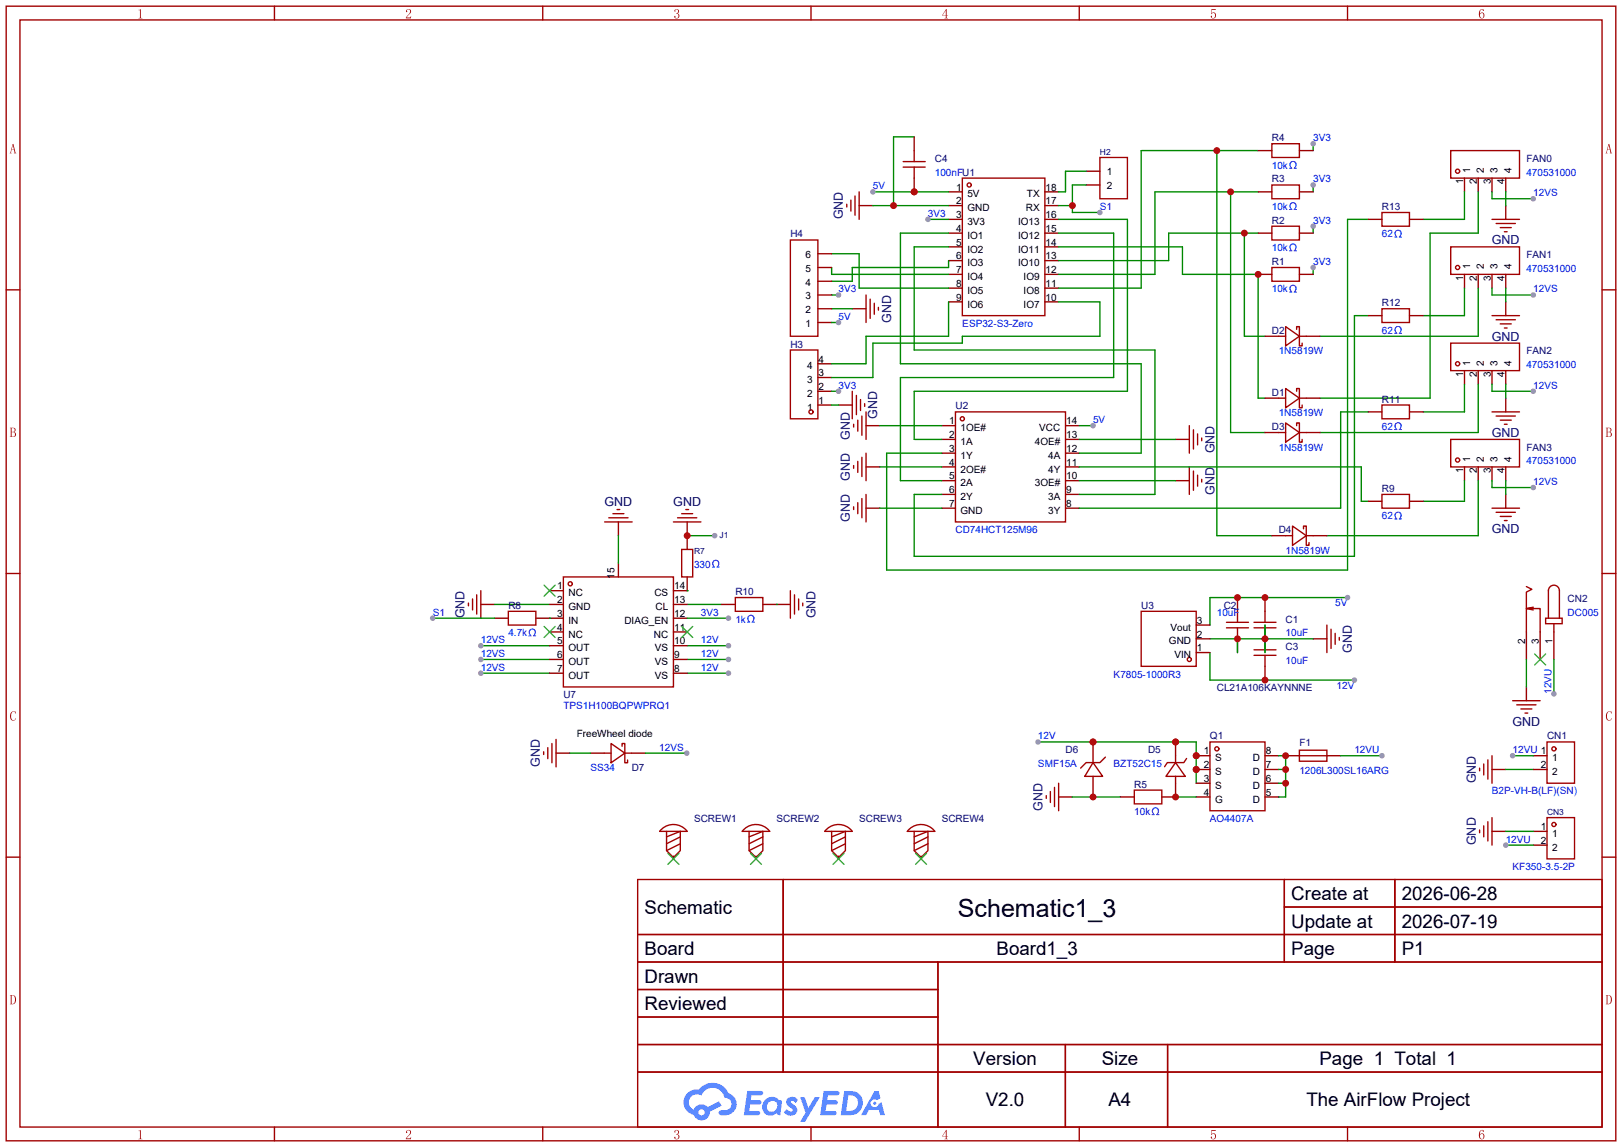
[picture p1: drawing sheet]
<svg xmlns="http://www.w3.org/2000/svg" width="299mm" height="212mm" viewBox="0 0 299 212" stroke-linecap="round" stroke-linejoin="round" font-family="sans-serif">
<!-- layer: Ebene 1 -->
<g fill="none" stroke="#a10000" stroke-width=".25">
<path d="M1.1 1.1h297.2v209.6h-297.2zM3.7 3.7h292.1v204.5h-292.1zM50.7 1.1v2.6M100.2 1.1v2.6M149.7 1.1v2.6M199.3 1.1v2.6M248.8 1.1v2.6M1.1 53.5h2.6M295.8 53.5h2.5M1.1 105.9h2.6M295.8 105.9h2.5M1.1 158.3h2.6"/>
<path d="M295.8 158.3h2.5M50.7 208.2v2.5M100.2 208.2v2.5M149.7 208.2v2.5M199.3 208.2v2.5M248.8 208.2v2.5"/>
</g>
<g fill="#a00000">
<path d="M25.6 208.8l.4-.1v1.5l.3 .2h-.7l.2-.2v-1.3z"/>
<path d="M25.6 1.8l.4-.1v1.5l.3 .2h-.7l.2-.2v-1.3z"/>
<path d="M75.1 208.8a.48 .48 0 0 1 .7 .1 .48 .48 0 0 1-.1 .7l-.7 .7 .7-.1 .2-.2v.4h-1l.2-.4a.88 .88 0 0 0 .4-1.2 .37 .37 0 0 0-.4 .5l-.1-.2z"/>
<path d="M75.1 1.8a.48 .48 0 0 1 .7 .1 .48 .48 0 0 1-.1 .7l-.7 .6h.7l.2-.2v.4h-1l.2-.4a.88 .88 0 0 0 .4-1.2 .37 .37 0 0 0-.4 .4l-.1-.1z"/>
<path d="M124.6 208.8a.42 .42 0 0 1 .7 .1 .42 .42 0 0 1-.2 .6 .47 .47 0 0 1 .4 .5 .47 .47 0 0 1-.5 .4 .47 .47 0 0 1-.5-.4h.2v.2a.29 .29 0 0 0 .3 .2 .29 .29 0 0 0 .2-.3v-.5l-.4-.1a.39 .39 0 0 0 .4-.3 .39 .39 0 0 0-.3-.4h-.2l-.1 .4-.1-.2z"/>
<path d="M124.6 1.8a.42 .42 0 0 1 .7 0 .42 .42 0 0 1-.2 .7 .47 .47 0 0 1 .4 .5 .47 .47 0 0 1-.5 .4 .47 .47 0 0 1-.5-.4h.2v.2a.29 .29 0 0 0 .3 .2 .29 .29 0 0 0 .2-.3v-.5l-.4-.1a.39 .39 0 0 0 .4-.3 .39 .39 0 0 0-.3-.5l-.2 .1-.1 .3-.1-.1z"/>
<path d="M223.7 208.7h.8l-.1 .2h-.7v.6a.53 .53 0 0 1 .7 .1 .53 .53 0 0 1 0 .7 .53 .53 0 0 1-.7 0l-.1-.3 .1-.1 .1 .1a.2 .2 0 0 0-.1 .3 .2 .2 0 0 0 .3 0 .44 .44 0 0 0 .4-.5 .44 .44 0 0 0-.6-.3l-.2 .1z"/>
<path d="M223.7 1.7h.8l-.1 .1h-.7v.7a.53 .53 0 0 1 .7 0 .53 .53 0 0 1 0 .8 .53 .53 0 0 1-.7 0l-.1-.3 .1-.1 .1 .1a.2 .2 0 0 0-.1 .3 .2 .2 0 0 0 .3 0 .44 .44 0 0 0 .4-.5 .44 .44 0 0 0-.6-.3l-.2 .1z"/>
<path d="M2.2 131.5l.7-.1v.4a.43 .43 0 0 0-.5-.3 .43 .43 0 0 0-.3 .5v.5a.43 .43 0 0 0 .3 .5 .43 .43 0 0 0 .5-.4 .52 .52 0 0 1-.6 .5 .52 .52 0 0 1-.4-.6v-.5z"/>
<path d="M296.8 131.5l.7-.1v.4a.43 .43 0 0 0-.5-.3 .43 .43 0 0 0-.3 .5v.5a.43 .43 0 0 0 .3 .5 .43 .43 0 0 0 .5-.4 .52 .52 0 0 1-.5 .5 .52 .52 0 0 1-.5-.6v-.5z"/>
<path d="M174.6 208.9l-.6 .9h.6zM174.7 208.7h.1v1.1h.2l-.2 .1v.4l.2 .1h-.6l.2-.1v-.4h-.6z"/>
<path d="M174.6 1.9l-.6 .9h.6zM174.7 1.7h.1v1.1h.2l-.2 .1v.4l.2 .1h-.6l.2-.1v-.4h-.6z"/>
<path d="M273.4 209.5a.43 .43 0 0 0-.1 .5 .43 .43 0 0 0 .5 .2v-.7zM273.3 208.8l.5-.1 .2 .3h-.2l-.1-.2h-.2l-.2 .2-.1 .6a.51 .51 0 0 1 .9 0 .51 .51 0 0 1-.3 .8 .69 .69 0 0 1-.7-.3 .69 .69 0 0 1 0-.8z"/>
<path d="M273.4 2.5a.43 .43 0 0 0-.1 .5 .43 .43 0 0 0 .5 .2v-.7zM273.3 1.8l.5-.1 .2 .2-.2 .1-.1-.2h-.2l-.2 .2-.1 .6a.51 .51 0 0 1 .9 0 .51 .51 0 0 1-.3 .8 .69 .69 0 0 1-.7-.3 .69 .69 0 0 1 0-.8z"/>
<path d="M2.4 26.8l-.2 .8h.4zM2.3 26.6h.2l.3 1.5 .2 .2h-.4l.1-.1-.1-.5h-.5l-.1 .4 .2 .2h-.4z"/>
<path d="M297 26.8l-.2 .8h.4zM297 26.6h.1l.4 1.5 .1 .2h-.4l.1-.1-.1-.5h-.4l-.1 .4 .1 .2h-.4z"/>
<path d="M2.1 79.8v.8a.45 .45 0 0 0 .7-.4 .45 .45 0 0 0-.7-.4zM2.2 79.1l-.1 .7h.3a.36 .36 0 0 0 .3-.5 .36 .36 0 0 0-.5-.2zM1.8 79h.6a.4 .4 0 0 1 .5 .3 .4 .4 0 0 1-.3 .5 .47 .47 0 0 1 .4 .5 .47 .47 0 0 1-.6 .4h-.6l.2-.1v-1.5z"/>
<path d="M296.8 79.8v.8a.45 .45 0 0 0 .7-.4 .45 .45 0 0 0-.7-.4zM296.8 79.1v.7h.2a.36 .36 0 0 0 .3-.5 .36 .36 0 0 0-.5-.2zM296.5 79h.6a.4 .4 0 0 1 .4 .3 .4 .4 0 0 1-.3 .5 .47 .47 0 0 1 .4 .5 .47 .47 0 0 1-.5 .4h-.6l.1-.1v-1.5z"/>
<path d="M2.2 183.9v1.5a.53 .53 0 0 0 .5-.2 .53 .53 0 0 0 .1-.6 .51 .51 0 0 0-.1-.6 .51 .51 0 0 0-.5-.1zM1.8 183.8a.86 .86 0 0 1 1.2 .8 .86 .86 0 0 1-1.2 .8l.2-.1v-1.4z"/>
<path d="M296.8 183.9v1.5a.53 .53 0 0 0 .6-.2 .53 .53 0 0 0 0-.6 .51 .51 0 0 0 0-.6 .51 .51 0 0 0-.6-.1zM296.5 183.8a.86 .86 0 0 1 1.1 .8 .86 .86 0 0 1-1.1 .8l.1-.1v-1.4z"/>
</g>
<g fill="none" stroke="#a10000" stroke-width=".25">
<path d="M117.7 172.6h178.1M117.7 177.7h178.1M117.7 162.4h178.1v45.8h-178.1zM144.6 162.4v35.6M173.2 177.7v30.5M237.1 162.4v15.3M237.1 167.5h58.7M257.5 162.4v15.3M117.7 182.8h55.5M117.7 192.9h178.1M117.7 187.8h55.5M117.7 198h178.1"/>
<path d="M196.7 192.9v15.3M215.6 192.9v15.3"/>
</g>
<g fill="#5487ff">
<path d="M145.5 202.8a1.3 1.3 0 0 1 1.8 .3l-.4 .6a.54 .54 0 0 0-.9-.2l.1 .2a1.58 1.58 0 0 1 1.1 1.6 1.43 1.43 0 0 1-2.5 .1l.5-.6a.64 .64 0 0 0 .5 .5 .64 .64 0 0 0 .7-.3l-.2-.2a1.6 1.6 0 0 1-1-1.6z"/>
<path d="M147.7 202.7h.9l.7 1.9 1.1-1.9h.9l-2.7 4.5h-.9l1-1.7z"/>
<path d="M138 201.5h2.5a.4 .4 0 0 1 .4 .4 .4 .4 0 0 1-.4 .4h-1.8l-.1 .9h1.6a.4 .4 0 0 1 .4 .4 .4 .4 0 0 1-.4 .4h-1.7l-.2 1.2h.8a1.23 1.23 0 0 1 1.2 .2 .39 .39 0 0 1-.3 .6h-2.7z"/>
<path d="M152.1 201.5h2.5a.4 .4 0 0 1 .4 .4 .4 .4 0 0 1-.4 .4h-1.7l-.2 .9h1.7a.4 .4 0 0 1 .3 .4 .4 .4 0 0 1-.4 .4h-1.7l-.2 1.2h.8a1.23 1.23 0 0 1 1.2 .2 .39 .39 0 0 1-.3 .6h-2.7z"/>
<path d="M161.5 201.5h.7l.4 1.3-.7 .4a.75 .75 0 0 0-1.1 .3 .75 .75 0 0 0 .5 1 .75 .75 0 0 0 .9-.6l.6-.3 .6 2.4h-.9l-.2-1h-1.9l-.5 1h-.9z"/>
<path d="M155.9 201.5l-.7 4.5h1.5a2.27 2.27 0 0 0 2.6-2.3 2.27 2.27 0 0 0-2.7-2.2zM156.6 202.3a1.5 1.5 0 0 1 1.8 1.5 1.5 1.5 0 0 1-1.9 1.4h-.3z"/>
<path d="M141.3 203.1a1.62 1.62 0 0 0-.4 2.1 1.62 1.62 0 0 0 2 .7l.4-.3 .3 .3 .5 .1 .3-2.5-.2-.3h-.4a1.58 1.58 0 0 0-2.5-.1zM141.9 203.6a.99 .99 0 0 1 1.6 .3 .99 .99 0 0 1-.9 1.4 .94 .94 0 0 1-1-.5 .94 .94 0 0 1 .3-1.2z"/>
<path d="M126.9 201.9a2.37 2.37 0 0 0 1.2 4 1.54 1.54 0 0 0 1.7 1 1.54 1.54 0 0 0 1.3-1.6l2.1-1.1-.5-.8-2 1.1a1.57 1.57 0 0 0-2.6 .4 1.5 1.5 0 0 1-.8-2.1 1.5 1.5 0 0 1 2.2-.5 2.23 2.23 0 0 1 2.3-1.4 2.23 2.23 0 0 1 2 1.8 1.16 1.16 0 0 1 1.2 1.1 1.16 1.16 0 0 1-1 1.3h-.7a.47 .47 0 0 0-.6 .3 .47 .47 0 0 0 .4 .6 2.23 2.23 0 0 0 2.3-.7 2.23 2.23 0 0 0 .4-2.3 2.16 2.16 0 0 0-1.3-1.1 3.2 3.2 0 0 0-5.4-.7l-1.2 .1zM129 205.4a.58 .58 0 0 1 1.1 0 .58 .58 0 0 1-1.1 0z"/>
<circle cx="161.5" cy="203.8" r=".28"/>
</g>
<g fill="none" stroke="#a10000" stroke-width=".25">
<path d="M156.3 37.7v.5M157.1 37v2M157.9 36.2v3.6M158.6 35.4v5.1M177.7 32.9h15.2v25.4h-15.2zM267.8 27.8h12.7v5.1h-12.7zM267.8 45.6h12.7v5.1h-12.7zM275.5 40.5h5M275.5 58.3h5M276.2 41.3h3.6M276.2 59.1h3.6M277 42h2"/>
<path d="M277 59.8h2M277.7 42.8h.6M176.4 76.1h20.3v20.3h-20.3zM267.8 63.4h12.7v5.1h-12.7zM275.5 76.1h5M276.2 76.8h3.6M277 77.6h2M277.7 60.6h.6M277.7 78.4h.6M267.8 81.2h12.7v5h-12.7zM275.5 93.9h5M276.2 94.6h3.6"/>
<path d="M277 95.4h2M277.7 96.1h.6M281.8 108.3l1 .5-1 .5v7.4M281.8 112.4l1.3 .2M283.1 112.1l-1.3 .3h2.6v4.3M285.4 114.2h3v1h-3zM285.9 114.2v-5.1a1.02 1.02 0 0 1 1-1 1.02 1.02 0 0 1 1 1v5.1M286.9 115.2v1.5M122.2 153.1a3.2 3.2 0 0 1 4.7 .4h-5.1zM123.1 153.5v3.6l1.2 1.3 1.3-1.3v-3.6l-2.5 1.1M125.6 154.6l-2.5 1.2M125.6 155.8l-2.5 1.3"/>
<path d="M137.5 153.1a3.2 3.2 0 0 1 4.6 .4h-5.1zM138.3 153.5v3.6l1.3 1.3 1.2-1.3v-3.6l-2.5 1.1M140.8 154.6l-2.5 1.2M140.8 155.8l-2.5 1.3M152.7 153.1a3.2 3.2 0 0 1 4.7 .4h-5.1zM153.5 153.5v3.6l1.3 1.3 1.3-1.3v-3.6l-2.6 1.1M156.1 154.6l-2.6 1.2M156.1 155.8l-2.6 1.3M167.9 153.1a3.2 3.2 0 0 1 4.7 .4h-5.1zM168.8 153.5v3.6l1.3 1.3 1.2-1.3v-3.6l-2.5 1.1M171.3 154.6l-2.5 1.2M171.3 155.8l-2.5 1.3"/>
<circle cx="178.9" cy="34.2" r=".38"/>
<circle cx="269.1" cy="31.6" r=".38"/>
<circle cx="269.1" cy="49.4" r=".38"/>
<circle cx="177.7" cy="77.3" r=".38"/>
<circle cx="269.1" cy="67.2" r=".38"/>
<circle cx="269.1" cy="85" r=".38"/>
</g>
<g fill="none" stroke="#870000" stroke-width=".25">
<path d="M158.6 38h2.6M175.1 35.4h2.6M175.1 38h2.6M192.9 35.4h2.6M192.9 38h2.6M270.4 32.9v2.5M272.9 32.9v2.5M275.5 32.9v2.5M278 32.9v2.5M278 38v2.5M175.1 40.5h2.6M175.1 43.1h2.6"/>
<path d="M175.1 45.6h2.6M175.1 48.1h2.6M175.1 50.7h2.6M175.1 53.2h2.6M175.1 55.8h2.6M192.9 40.5h2.6M192.9 43.1h2.6M192.9 45.6h2.6M192.9 48.1h2.6M192.9 50.7h2.6M192.9 53.2h2.6M192.9 55.8h2.6"/>
<path d="M270.4 50.7v2.5M272.9 50.7v2.5M275.5 50.7v2.5M278 50.7v2.5M278 55.8v2.5M173.9 78.6h2.5M196.7 78.6h2.6M270.4 68.5v2.5M272.9 68.5v2.5M275.5 68.5v2.5M278 68.5v2.5M278 73.5v2.6"/>
<path d="M173.9 81.2h2.5M173.9 83.7h2.5M173.9 86.2h2.5M173.9 88.8h2.5M173.9 91.3h2.5M173.9 93.9h2.5M196.7 81.2h2.6M196.7 83.7h2.6M196.7 86.2h2.6M196.7 88.8h2.6M196.7 91.3h2.6M196.7 93.9h2.6"/>
<path d="M270.4 86.2v2.6M272.9 86.2v2.6M275.5 86.2v2.6M278 86.2v2.6M278 91.3v2.6M281.8 116.7v5.1M284.4 116.7v5.1M286.9 116.7v5.1M124.3 158.1v.5M139.6 158.1v.5M154.8 158.1v.5M170.1 158.1v.5"/>
</g>
<path d="M283.3 120.8l2.1 2M285.4 120.8l-2.1 2M123.3 157.6l2 2M125.3 157.6l-2 2M138.6 157.6l2 2M140.6 157.6l-2 2M153.8 157.6l2 2M155.8 157.6l-2 2M169 157.6l2.1 2M171.1 157.6l-2.1 2" fill="none" stroke="#3c3" stroke-width=".25"/>
<path d="M161.2 35.4h13.9" fill="none" stroke="#008700" stroke-width=".25"/>
<circle cx="168.8" cy="35.4" r=".63" fill="#c00"/>
<circle cx="161.2" cy="35.4" r=".51" fill="#999"/>
<path d="M161.2 38h13.9M168.8 25.3h-3.8v12.7" fill="none" stroke="#008700" stroke-width=".25"/>
<circle cx="165" cy="38" r=".63" fill="#c00"/>
<path d="M286.9 121.8v6.3" fill="none" stroke="#008700" stroke-width=".25"/>
<circle cx="286.9" cy="128.1" r=".51" fill="#999"/>
<path d="M159.9 93.9h2.5M281.8 126.9v2.5" fill="none" stroke="#870000" stroke-width=".25"/>
<path d="M157.6 93.6v.5M158.4 92.8v2.1M159.1 92.1v3.5M159.9 91.3v5.1M279.3 129.4h5.1M280 130.2h3.6M280.8 130.9h2M281.6 131.7h.5" fill="none" stroke="#a10000" stroke-width=".25"/>
<path d="M199.3 78.6h2.5M281.8 121.8v5.1" fill="none" stroke="#008700" stroke-width=".25"/>
<circle cx="201.8" cy="78.6" r=".51" fill="#999"/>
<path d="M159.9 78.6h2.5M159.9 86.2h2.5M217 88.8h2.6M217 81.2h2.6" fill="none" stroke="#870000" stroke-width=".25"/>
<g fill="none" stroke="#a10000" stroke-width=".25">
<path d="M157.6 78.4v.5M158.4 77.6v2M159.1 76.8v3.6M159.9 76.1v5.1M219.6 78.6v5.1M220.3 79.4v3.5M157.6 86v.5M158.4 85.2v2M159.1 84.5v3.5M159.9 83.7v5.1M219.6 86.2v5.1M220.3 87v3.6"/>
<path d="M221.1 80.1v2.1M221.1 87.8v2M221.9 80.9v.5M221.9 88.5v.5"/>
</g>
<path d="M171.3 40.5h3.8M175.1 45.6h-6.3v19h44.4v26.7h-13.9M175.1 43.1h-8.9v24.1h44.5v16.5h-11.4M195.5 40.5h12.7v31.8h-39.4v8.9h5.1M195.5 43.1h10.1v26.6h-39.4v19.1h7.7M252.6 58.3h-2.5v44.4h-81.3v-11.4h5.1M270.4 53.2v5.1h-7.6M252.6 76.1h-5.1v17.8h-48.2M270.4 71v5.1h-7.6M199.3 86.2h52v6.4h1.3M270.4 88.8v3.8h-7.6" fill="none" stroke="#008700" stroke-width=".25"/>
<circle cx="171.3" cy="40.5" r=".51" fill="#999"/>
<path d="M242.4 34.2v1.2" fill="none" stroke="#008700" stroke-width=".25"/>
<circle cx="242.4" cy="34.2" r=".51" fill="#999"/>
<path d="M242.4 49.4v1.3" fill="none" stroke="#008700" stroke-width=".25"/>
<circle cx="242.4" cy="49.4" r=".51" fill="#999"/>
<path d="M242.4 41.8v1.3" fill="none" stroke="#008700" stroke-width=".25"/>
<circle cx="242.4" cy="41.8" r=".51" fill="#999"/>
<path d="M242.4 26.5v1.3M270.4 35.4v5.1h-7.6M252.6 40.5h-3.8v64.8h-85.1v-21.6h10.2" fill="none" stroke="#008700" stroke-width=".25"/>
<circle cx="242.4" cy="26.5" r=".51" fill="#999"/>
<path d="M224.7 27.8v71.1h10.1M232.3 27.8h-21.6v25.4h-15.2M272.9 88.8v10.1h-27.9" fill="none" stroke="#008700" stroke-width=".25"/>
<circle cx="224.7" cy="27.8" r=".63" fill="#c00"/>
<path d="M227.2 35.4v44.5h6.4M232.3 35.4h-19.1v15.3h-17.7" fill="none" stroke="#008700" stroke-width=".25"/>
<circle cx="227.2" cy="35.4" r=".63" fill="#c00"/>
<path d="M229.7 43.1v19h3.9M232.3 43.1h-16.5v5h-20.3M272.9 71v8.9h-29.2" fill="none" stroke="#008700" stroke-width=".25"/>
<circle cx="229.7" cy="43.1" r=".63" fill="#c00"/>
<path d="M272.9 35.4v7.7h-8.9v30.4h-20.3M153.5 54.5h1.3M153.5 57h3.9M153.5 49.4v1.3h21.6M153.5 46.9h5.1v6.3h16.5M175.1 48.1v1.3h-17.7v2.5h-3.9M195.5 45.6h22.8v5.1h14v22.8h1.3M272.9 53.2v8.9h-29.2" fill="none" stroke="#008700" stroke-width=".25"/>
<path d="M157.4 57h2.5" fill="none" stroke="#870000" stroke-width=".25"/>
<path d="M159.9 54.5v5.1M160.7 55.2v3.6M161.4 56v2M162.2 56.8v.5" fill="none" stroke="#a10000" stroke-width=".25"/>
<circle cx="154.8" cy="54.5" r=".51" fill="#999"/>
<g fill="none" stroke="#a10000" stroke-width=".25">
<path d="M203.1 29.1h5.1v7.6h-5.1zM145.9 64.6h5.1v12.7h-5.1zM157.4 72.3v5M158.1 73v3.6M158.9 73.8v2M159.6 74.5v.6"/>
<circle cx="149.7" cy="76.1" r=".38"/>
</g>
<path d="M200.5 31.6h2.6M200.5 34.2h2.6M151 74.8h2.5M151 72.3h2.5M151 69.7h2.5M151 67.2h2.5M154.8 74.8h2.6" fill="none" stroke="#870000" stroke-width=".25"/>
<path d="M175.1 55.8v6.3h-15.2v5.1h-6.4M195.5 55.8h7.6v6.3h-25.4v1.3h-16.5v6.3h-7.7M153.5 74.8h1.3M153.5 72.3h1.3" fill="none" stroke="#008700" stroke-width=".25"/>
<circle cx="154.8" cy="72.3" r=".51" fill="#999"/>
<path d="M283.1 139.6h2.5M275.5 142.1h2.5M283.1 142.1h2.5" fill="none" stroke="#870000" stroke-width=".25"/>
<g fill="none" stroke="#a10000" stroke-width=".25">
<path d="M275.5 139.6v5.1M285.6 137h5.1v7.7h-5.1zM273.2 141.9v.5M273.9 141.1v2M274.7 140.3v3.6"/>
<circle cx="286.9" cy="138.3" r=".38"/>
</g>
<path d="M279.3 139.6h3.8M278 142.1h5.1" fill="none" stroke="#008700" stroke-width=".25"/>
<circle cx="279.3" cy="139.6" r=".51" fill="#999"/>
<g fill="none" stroke="#a10000" stroke-width=".25">
<path d="M285.6 151h5.1v7.6h-5.1z"/>
<circle cx="286.9" cy="152.3" r=".38"/>
</g>
<path d="M283.1 153.5h2.5M283.1 156.1h2.5" fill="none" stroke="#870000" stroke-width=".25"/>
<path d="M278 156.1h5.1" fill="none" stroke="#008700" stroke-width=".25"/>
<circle cx="278" cy="156.1" r=".51" fill="#999"/>
<path d="M228.5 110.4v2.5M228.5 118v2.5M233.6 110.4v2.5M233.6 115.4v5.1M242.4 118h2.6M233.6 123.1v2.5M195.5 147.2h2.5M275.5 153.5h2.5" fill="none" stroke="#870000" stroke-width=".25"/>
<g fill="none" stroke="#a10000" stroke-width=".25">
<path d="M226.4 116h4.1M226.4 114.9h4.1M228.5 112.9v2M228.5 116v2M231.5 116h4.1M231.5 114.9h4.1M233.6 112.9v2M233.6 116v4M245 115.4v5.1M245.7 116.2v3.6M246.5 117v2M247.3 117.7v.5"/>
<path d="M231.5 121h4.1M231.5 120h4.1M233.6 121v2.1M193.2 146.9v.5M193.9 146.2v2M194.7 145.4v3.6M195.5 144.7v5M273.2 153.3v.5M273.9 152.5v2.1M274.7 151.8v3.5M275.5 151v5.1"/>
</g>
<path d="M223.4 118h19M228.5 118v2.5M233.6 115.4v5.1M278 153.5h5.1" fill="none" stroke="#008700" stroke-width=".25"/>
<g fill="#c00">
<circle cx="233.6" cy="118" r=".63"/>
<circle cx="228.5" cy="118" r=".63"/>
</g>
<path d="M248.8 110.4h-25.4v5" fill="none" stroke="#008700" stroke-width=".25"/>
<g fill="#c00">
<circle cx="233.6" cy="110.4" r=".63"/>
<circle cx="228.5" cy="110.4" r=".63"/>
</g>
<circle cx="248.8" cy="110.4" r=".51" fill="#999"/>
<path d="M191.6 137h29.3v7.7" fill="none" stroke="#008700" stroke-width=".25"/>
<g fill="#c00">
<circle cx="220.9" cy="139.6" r=".63"/>
<circle cx="217" cy="137" r=".63"/>
<circle cx="201.8" cy="137" r=".63"/>
<circle cx="220.9" cy="142.1" r=".63"/>
</g>
<circle cx="191.6" cy="137" r=".51" fill="#999"/>
<path d="M239.9 138.6h5.1v2h-5.1zM239.9 139.6h5.1" fill="none" stroke="#a10000" stroke-width=".25"/>
<path d="M237.4 139.6h2.5M245 139.6h2.5" fill="none" stroke="#870000" stroke-width=".25"/>
<path d="M223.4 120.5v5.1h26.7" fill="none" stroke="#008700" stroke-width=".25"/>
<circle cx="233.6" cy="125.6" r=".63" fill="#c00"/>
<circle cx="250.1" cy="125.6" r=".51" fill="#999"/>
<path d="M114.2 96.4v2.5M126.9 96.4v2.5M88.8 111.6h2.5M143.4 111.6h2.5" fill="none" stroke="#870000" stroke-width=".25"/>
<g fill="none" stroke="#a10000" stroke-width=".25">
<path d="M111.6 96.4h5.1M112.4 95.6h3.6M113.2 94.9h2M113.9 94.1h.5M124.3 96.4h5.1M125.1 95.6h3.6M125.9 94.9h2M126.6 94.1h.5M86.5 111.4v.5M87.2 110.6v2M88 109.9v3.5M88.8 109.1v5.1"/>
<path d="M145.9 109.1v5.1M146.7 109.9v3.5M147.4 110.6v2M148.2 111.4v.5"/>
</g>
<path d="M195.5 38h2.5M200.5 34.2h-2.5v5h5.1M200.5 31.6h-3.8v3.8h-1.2" fill="none" stroke="#008700" stroke-width=".25"/>
<circle cx="198" cy="38" r=".63" fill="#c00"/>
<circle cx="203.1" cy="39.2" r=".51" fill="#999"/>
<path d="M220.9 118h2.5M220.9 115.4h2.5M102.7 139.1h2.5M109 139.1h2.6M116.6 139.1h2.6M220.9 120.5h2.5" fill="none" stroke="#870000" stroke-width=".25"/>
<g fill="none" stroke="#a10000" stroke-width=".25">
<path d="M210.7 112.9h10.2v10.2h-10.2zM100.4 138.8v.5M101.1 138.1v2M101.9 137.3v3.6M102.7 136.6v5M111.6 139.1h1.2M112.8 137.3l2.6 1.8-2.6 1.8zM114.9 137.8v-.5h.5v3.6h.5v-.5M115.4 139.1h1.2"/>
<circle cx="219.6" cy="121.8" r=".38"/>
</g>
<path d="M278 35.4v2.6M278 53.2v2.6M278 71v2.5M275.5 88.8v1.2h7.6M278 88.8v2.5M105.2 139.1h3.8" fill="none" stroke="#008700" stroke-width=".25"/>
<circle cx="283.1" cy="90" r=".51" fill="#999"/>
<path d="M275.5 71v1.3h7.6" fill="none" stroke="#008700" stroke-width=".25"/>
<circle cx="283.1" cy="72.3" r=".51" fill="#999"/>
<path d="M275.5 53.2v1.3h7.6" fill="none" stroke="#008700" stroke-width=".25"/>
<circle cx="283.1" cy="54.5" r=".51" fill="#999"/>
<path d="M275.5 35.4v1.3h7.6" fill="none" stroke="#008700" stroke-width=".25"/>
<circle cx="283.1" cy="36.7" r=".51" fill="#999"/>
<path d="M233.6 139.6h2.5M220.9 142.1h2.5M220.9 144.7h2.5M220.9 147.2h2.5M233.6 142.1h2.5M233.6 144.7h2.5M233.6 147.2h2.5" fill="none" stroke="#870000" stroke-width=".25"/>
<circle cx="220.9" cy="142.1" r=".63" fill="#c00"/>
<path d="M220.9 139.6h2.5" fill="none" stroke="#870000" stroke-width=".25"/>
<circle cx="220.9" cy="139.6" r=".63" fill="#c00"/>
<g fill="none" stroke="#a10000" stroke-width=".25">
<path d="M223.4 137h10.2v12.7h-10.2z"/>
<circle cx="224.7" cy="138.3" r=".38"/>
</g>
<path d="M236.1 139.6h1.3v7.6h-1.3M198 147.2h8.9M217 147.2h3.9M236.1 142.1h1.3M236.1 144.7h1.3" fill="none" stroke="#008700" stroke-width=".25"/>
<g fill="#c00">
<circle cx="237.4" cy="139.6" r=".63"/>
<circle cx="237.4" cy="142.1" r=".63"/>
<circle cx="237.4" cy="144.7" r=".63"/>
</g>
<path d="M247.5 139.6h7.6" fill="none" stroke="#008700" stroke-width=".25"/>
<circle cx="255.1" cy="139.6" r=".51" fill="#999"/>
<path d="M217 139.6v1.2M217 143.4v1.3M217 140.8l1.8 2.6h-3.5zM219.1 140.1l-.5 .7h-3.1l-.5 .8" fill="none" stroke="#a10000" stroke-width=".25"/>
<path d="M217 137v2.6" fill="none" stroke="#870000" stroke-width=".25"/>
<circle cx="217" cy="137" r=".63" fill="#c00"/>
<path d="M151 59.6h2.5M151 57h2.5M151 54.5h2.5M151 51.9h2.5M151 49.4h2.5M151 46.9h2.5M217 144.7v2.5" fill="none" stroke="#870000" stroke-width=".25"/>
<path d="M145.9 44.3h5.1v17.8h-5.1z" fill="none" stroke="#a10000" stroke-width=".25"/>
<path d="M153.5 59.6h1.3" fill="none" stroke="#008700" stroke-width=".25"/>
<circle cx="154.8" cy="59.6" r=".51" fill="#999"/>
<path d="M201.8 137v3.8" fill="none" stroke="#870000" stroke-width=".25"/>
<circle cx="201.8" cy="137" r=".63" fill="#c00"/>
<path d="M201.8 143.4v3.8" fill="none" stroke="#870000" stroke-width=".25"/>
<circle cx="201.8" cy="147.2" r=".63" fill="#c00"/>
<g fill="none" stroke="#a10000" stroke-width=".25">
<path d="M234.8 26.5h5.1v2.6h-5.1zM236.1 79.9h1.3M236.1 62.1h1.3M236.1 73.5h1.3M237.4 78.1l2.5 1.8-2.5 1.8zM237.4 60.3l2.5 1.8-2.5 1.8zM237.4 71.8l2.5 1.7-2.5 1.8zM239.4 78.6v-.5h.5v3.6h.5v-.5M239.4 60.8v-.5h.5v3.6h.5v-.5M239.4 72.3v-.5h.5v3.5h.5v-.5M239.9 79.9h1.3M239.9 62.1h1.3"/>
<path d="M239.9 73.5h1.3M237.4 98.9h1.2M238.6 97.2l2.6 1.7-2.6 1.8zM240.7 97.7v-.5h.5v3.5h.5v-.5M241.2 98.9h1.2M204.1 139.8l-1 1h-2.6l-1 1.1M201.8 140.8l1.8 2.6h-3.3z"/>
</g>
<path d="M232.3 27.8h2.5M239.9 27.8h2.5M233.6 79.9h2.5M233.6 62.1h2.5M233.6 73.5h2.5M241.2 79.9h2.5M241.2 62.1h2.5M241.2 73.5h2.5M234.8 98.9h2.6M242.4 98.9h2.6" fill="none" stroke="#870000" stroke-width=".25"/>
<path d="M238.2 29.9a.7 .7 0 0 1 1.1 .1 .7 .7 0 0 1-.2 1h.3v.2h-.5v-.2a.56 .56 0 0 0 .3-.7 .56 .56 0 0 0-.7-.3 .9 .9 0 0 0 .1 1.2h-.6v-.2h.3a.74 .74 0 0 1-.1-1.1z" fill="#00f"/>
<path d="M209.4 145.9h5.1v2.6h-5.1z" fill="none" stroke="#a10000" stroke-width=".25"/>
<path d="M214.5 147.2h2.5" fill="none" stroke="#870000" stroke-width=".25"/>
<circle cx="217" cy="147.2" r=".63" fill="#c00"/>
<path d="M206.9 147.2h2.5" fill="none" stroke="#870000" stroke-width=".25"/>
<path d="M212.8 149.3a.7 .7 0 0 1 1.1 .1 .7 .7 0 0 1-.2 1h.3v.1h-.5v-.1a.56 .56 0 0 0 .3-.7 .56 .56 0 0 0-.7-.3 .9 .9 0 0 0 .1 1.1h-.6v-.1h.3a.74 .74 0 0 1-.1-1.1z" fill="#00f"/>
<path d="M234.8 34.2h5.1v2.5h-5.1z" fill="none" stroke="#a10000" stroke-width=".25"/>
<path d="M232.3 35.4h2.5M239.9 35.4h2.5" fill="none" stroke="#870000" stroke-width=".25"/>
<path d="M238.2 37.5a.7 .7 0 0 1 1.1 .1 .7 .7 0 0 1-.2 1h.3v.2h-.5v-.2a.56 .56 0 0 0 .3-.7 .56 .56 0 0 0-.7-.3 .9 .9 0 0 0 .1 1.2h-.6v-.2h.3a.74 .74 0 0 1-.1-1.1z" fill="#00f"/>
<path d="M234.8 41.8h5.1v2.5h-5.1z" fill="none" stroke="#a10000" stroke-width=".25"/>
<path d="M232.3 43.1h2.5M239.9 43.1h2.5" fill="none" stroke="#870000" stroke-width=".25"/>
<path d="M238.2 45.2a.7 .7 0 0 1 1.1 0 .7 .7 0 0 1-.2 1h.3v.2h-.5v-.1a.56 .56 0 0 0 .3-.7 .56 .56 0 0 0-.7-.4 .9 .9 0 0 0 .1 1.2h-.6v-.2h.3a.74 .74 0 0 1-.1-1z" fill="#00f"/>
<path d="M234.8 49.4h5.1v2.5h-5.1z" fill="none" stroke="#a10000" stroke-width=".25"/>
<path d="M232.3 50.7h2.5M239.9 50.7h2.5" fill="none" stroke="#870000" stroke-width=".25"/>
<circle cx="232.3" cy="50.7" r=".63" fill="#c00"/>
<path d="M238.2 52.8a.7 .7 0 0 1 1.1 0 .7 .7 0 0 1-.2 1.1h.3v.1h-.5v-.1a.56 .56 0 0 0 .3-.7 .56 .56 0 0 0-.7-.4 .9 .9 0 0 0 .1 1.2h-.6v-.1l.3-.1a.74 .74 0 0 1-.1-1z" fill="#00f"/>
<path d="M162.4 78.6h11.5M162.4 93.9h11.5M162.4 86.2h11.5M199.3 81.2h17.7M199.3 88.8h17.7" fill="none" stroke="#008700" stroke-width=".25"/>
<path d="M166.8 30.9h4M166.8 29.8h4M168.8 30.9v2" fill="none" stroke="#a10000" stroke-width=".25"/>
<path d="M168.8 25.3v2.5M168.8 32.9v2.5" fill="none" stroke="#870000" stroke-width=".25"/>
<circle cx="168.8" cy="35.4" r=".63" fill="#c00"/>
<path d="M168.8 27.8v2M93.9 112.9h5v2.5h-5z" fill="none" stroke="#a10000" stroke-width=".25"/>
<path d="M91.3 111.6h10.2M126.9 111.6h6.3" fill="none" stroke="#008700" stroke-width=".25"/>
<path d="M91.3 114.2h2.6M98.9 114.2h2.6" fill="none" stroke="#870000" stroke-width=".25"/>
<path d="M97.8 116.3a.7 .7 0 0 1 1 0 .7 .7 0 0 1-.1 1.1h.3v.1h-.6v-.1a.56 .56 0 0 0 .3-.7 .56 .56 0 0 0-.7-.4 .9 .9 0 0 0 .1 1.2h-.5v-.1l.3-.1a.74 .74 0 0 1-.1-1z" fill="#00f"/>
<path d="M126.9 119.3h7.6" fill="none" stroke="#008700" stroke-width=".25"/>
<circle cx="134.5" cy="119.3" r=".51" fill="#999"/>
<path d="M126.9 121.8h7.6" fill="none" stroke="#008700" stroke-width=".25"/>
<circle cx="134.5" cy="121.8" r=".51" fill="#999"/>
<path d="M126.9 124.3h7.6" fill="none" stroke="#008700" stroke-width=".25"/>
<circle cx="134.5" cy="124.3" r=".51" fill="#999"/>
<path d="M119.2 139.1h7.6" fill="none" stroke="#008700" stroke-width=".25"/>
<circle cx="126.8" cy="139.1" r=".51" fill="#999"/>
<path d="M88.8 119.3h12.7" fill="none" stroke="#008700" stroke-width=".25"/>
<circle cx="88.8" cy="119.3" r=".51" fill="#999"/>
<path d="M88.8 121.8h12.7" fill="none" stroke="#008700" stroke-width=".25"/>
<circle cx="88.8" cy="121.8" r=".51" fill="#999"/>
<path d="M88.8 124.3h12.7" fill="none" stroke="#008700" stroke-width=".25"/>
<circle cx="88.8" cy="124.3" r=".51" fill="#999"/>
<path d="M79.9 114.2h11.4" fill="none" stroke="#008700" stroke-width=".25"/>
<circle cx="79.9" cy="114.2" r=".51" fill="#999"/>
<path d="M126.9 98.9v2.6M126.9 106.6v2.5" fill="none" stroke="#870000" stroke-width=".25"/>
<path d="M125.9 101.5h2v5.1h-2z" fill="none" stroke="#a10000" stroke-width=".25"/>
<path d="M131.7 103.6a.7 .7 0 0 1 1 0 .7 .7 0 0 1-.2 1.1h.4v.1h-.6v-.1a.56 .56 0 0 0 .3-.7 .56 .56 0 0 0-.7-.4 .9 .9 0 0 0 .1 1.2h-.6v-.1l.4-.1a.74 .74 0 0 1-.1-1z" fill="#00f"/>
<g fill="none" stroke="#a10000" stroke-width=".25">
<path d="M104 106.6h20.3v20.3h-20.3z"/>
<circle cx="105.3" cy="107.8" r=".38"/>
</g>
<g fill="none" stroke="#870000" stroke-width=".25">
<path d="M101.5 109.1h2.5M101.5 111.6h2.5M101.5 114.2h2.5M101.5 116.7h2.5M101.5 119.3h2.5M114.2 104v2.6M124.3 109.1h2.6M124.3 111.6h2.6M124.3 114.2h2.6M124.3 116.7h2.6M124.3 119.3h2.6M101.5 121.8h2.5"/>
<path d="M101.5 124.3h2.5M124.3 121.8h2.6M124.3 124.3h2.6"/>
</g>
<path d="M100.5 108.1l2 2M100.5 115.7l2 2M102.5 108.1l-2 2M102.5 115.7l-2 2M125.9 115.7l2 2M127.9 115.7l-2 2" fill="none" stroke="#3c3" stroke-width=".25"/>
<path d="M114.2 98.9v5.1M101.5 114.2h.1M126.9 109.1h.1M126.9 114.2h7.6" fill="none" stroke="#008700" stroke-width=".25"/>
<circle cx="134.5" cy="114.2" r=".51" fill="#999"/>
<path d="M126.9 98.9h5.1" fill="none" stroke="#008700" stroke-width=".25"/>
<circle cx="126.9" cy="98.9" r=".63" fill="#c00"/>
<circle cx="132" cy="98.9" r=".51" fill="#999"/>
<path d="M255.1 74.8h5.1v2.5h-5.1z" fill="none" stroke="#a10000" stroke-width=".25"/>
<path d="M252.6 76.1h2.5M260.2 76.1h2.6" fill="none" stroke="#870000" stroke-width=".25"/>
<path d="M257.6 78.2a.7 .7 0 0 1 1.1 0 .7 .7 0 0 1-.2 1.1h.3v.1h-.5v-.1a.56 .56 0 0 0 .2-.7 .56 .56 0 0 0-.6-.4 .9 .9 0 0 0 .1 1.2h-.6v-.1l.3-.1a.74 .74 0 0 1-.1-1z" fill="#00f"/>
<path d="M255.1 39.2h5.1v2.6h-5.1z" fill="none" stroke="#a10000" stroke-width=".25"/>
<path d="M252.6 40.5h2.5M260.2 40.5h2.6" fill="none" stroke="#870000" stroke-width=".25"/>
<path d="M257.6 42.6a.7 .7 0 0 1 1.1 .1 .7 .7 0 0 1-.2 1h.3v.2h-.5v-.2a.56 .56 0 0 0 .2-.7 .56 .56 0 0 0-.6-.3 .9 .9 0 0 0 .1 1.2h-.6v-.2h.3a.74 .74 0 0 1-.1-1.1z" fill="#00f"/>
<path d="M255.1 57h5.1v2.6h-5.1z" fill="none" stroke="#a10000" stroke-width=".25"/>
<path d="M252.6 58.3h2.5M260.2 58.3h2.6" fill="none" stroke="#870000" stroke-width=".25"/>
<path d="M257.6 60.4a.7 .7 0 0 1 1.1 .1 .7 .7 0 0 1-.2 1h.3v.1h-.5v-.1a.56 .56 0 0 0 .2-.7 .56 .56 0 0 0-.6-.3 .9 .9 0 0 0 .1 1.1h-.6v-.1h.3a.74 .74 0 0 1-.1-1.1z" fill="#00f"/>
<path d="M255.1 91.3h5.1v2.6h-5.1z" fill="none" stroke="#a10000" stroke-width=".25"/>
<path d="M252.6 92.6h2.5M260.2 92.6h2.6" fill="none" stroke="#870000" stroke-width=".25"/>
<path d="M257.6 94.7a.7 .7 0 0 1 1.1 .1 .7 .7 0 0 1-.2 1h.3v.1h-.5v-.1a.56 .56 0 0 0 .2-.7 .56 .56 0 0 0-.6-.4 .9 .9 0 0 0 .1 1.2h-.6v-.1h.3a.74 .74 0 0 1-.1-1.1z" fill="#00f"/>
<path d="M135.8 110.4h5v2.5h-5z" fill="none" stroke="#a10000" stroke-width=".25"/>
<path d="M133.2 111.6h2.6M140.8 111.6h2.6" fill="none" stroke="#870000" stroke-width=".25"/>
<path d="M138.2 113.7a.7 .7 0 0 1 1 .1 .7 .7 0 0 1-.2 1h.3v.2h-.5v-.2a.56 .56 0 0 0 .3-.7 .56 .56 0 0 0-.7-.3 .9 .9 0 0 0 .1 1.2h-.6v-.2h.3a.74 .74 0 0 1 0-1.1z" fill="#00f"/>
<path d="M143.4 111.6h.1" fill="none" stroke="#008700" stroke-width=".25"/>
<text font-size="4.6" x="176.9" y="169.4">Schematic1_3</text>
<g font-size="3.5">
<text x="238.4" y="166.2">Create at</text>
<text x="258.8" y="166.2">2026-06-28</text>
<text x="119" y="168.8">Schematic</text>
<text x="238.4" y="171.3">Update at</text>
<text x="258.8" y="171.3">2026-07-19</text>
<text x="119" y="176.4">Board</text>
<text x="184" y="176.4">Board1_3</text>
<text x="238.4" y="176.4">Page</text>
<text x="258.8" y="176.4">P1</text>
<text x="119" y="181.5">Drawn</text>
<text x="119" y="186.6">Reviewed</text>
<text x="179.7" y="196.7">Version</text>
<text x="203.4" y="196.7">Size</text>
<text x="243.6" y="196.7">Page 1 Total 1</text>
<text x="182" y="204.3">V2.0</text>
<text x="204.7" y="204.3">A4</text>
<text x="241.2" y="204.3">The AirFlow Project</text>
</g>
<g font-size="2.3" fill="#000080">
<text x="155.6" y="40.5" transform="rotate(-90 155.6 40.5)">GND</text>
<text x="275.4" y="45.1">GND</text>
<text x="164.5" y="59.6" transform="rotate(-90 164.5 59.6)">GND</text>
<text x="275.4" y="62.9">GND</text>
<text x="162" y="77.4" transform="rotate(-90 162 77.4)">GND</text>
<text x="156.9" y="81.2" transform="rotate(-90 156.9 81.2)">GND</text>
<text x="224.2" y="83.7" transform="rotate(-90 224.2 83.7)">GND</text>
<text x="275.4" y="80.7">GND</text>
<text x="156.9" y="88.8" transform="rotate(-90 156.9 88.8)">GND</text>
<text x="111.6" y="93.4">GND</text>
<text x="124.3" y="93.4">GND</text>
<text x="224.2" y="91.3" transform="rotate(-90 224.2 91.3)">GND</text>
<text x="156.9" y="96.4" transform="rotate(-90 156.9 96.4)">GND</text>
<text x="275.4" y="98.5">GND</text>
<text x="85.8" y="114.2" transform="rotate(-90 85.8 114.2)">GND</text>
<text x="150.5" y="114.2" transform="rotate(-90 150.5 114.2)">GND</text>
<text x="249.6" y="120.5" transform="rotate(-90 249.6 120.5)">GND</text>
<text x="279.2" y="134">GND</text>
<text x="99.7" y="141.7" transform="rotate(-90 99.7 141.7)">GND</text>
<text x="192.5" y="149.8" transform="rotate(-90 192.5 149.8)">GND</text>
<text x="272.5" y="144.7" transform="rotate(-90 272.5 144.7)">GND</text>
<text x="272.5" y="156.1" transform="rotate(-90 272.5 156.1)">GND</text>
</g>
<g font-size="1.8" fill="#000080">
<text x="172.6" y="29.9">C4</text>
<text x="234.8" y="26.1">R4</text>
<text x="281.8" y="29.9">FAN0</text>
<text x="234.8" y="33.7">R3</text>
<text x="234.8" y="41.3">R2</text>
<text x="255.1" y="38.8">R13</text>
<text x="145.9" y="43.9">H4</text>
<text x="281.8" y="47.7">FAN1</text>
<text x="234.8" y="48.9">R1</text>
<text x="255.1" y="56.6">R12</text>
<text x="145.9" y="64.2">H3</text>
<text x="234.8" y="61.6">D2</text>
<text x="281.8" y="65.5">FAN2</text>
<text x="176.4" y="75.6">U2</text>
<text x="234.8" y="73.1">D1</text>
<text x="255.1" y="74.3">R11</text>
<text x="234.8" y="79.4">D3</text>
<text x="281.8" y="83.2">FAN3</text>
<text x="255.1" y="90.9">R9</text>
<text x="236.1" y="98.5">D4</text>
<text x="93.9" y="112.4">R8</text>
<text x="135.8" y="109.9">R10</text>
<text x="210.7" y="112.4">U3</text>
<text x="225.9" y="112.4">C2</text>
<text x="289.4" y="111.2">CN2</text>
<text x="237.4" y="115">C1</text>
<text x="237.4" y="120.1">C3</text>
<text x="104" y="129">U7</text>
<text x="224.7" y="127.7">CL21A106KAYNNNE</text>
<text x="223.4" y="136.6">Q1</text>
<text x="239.9" y="137.8">F1</text>
<text x="285.6" y="136.6">CN1</text>
<text x="116.6" y="142.4">D7</text>
<text x="196.7" y="139.1">D6</text>
<text x="212" y="139.1">D5</text>
<text x="209.4" y="145.5">R5</text>
<text x="128.1" y="151.8">SCREW1</text>
<text x="143.4" y="151.8">SCREW2</text>
<text x="158.6" y="151.8">SCREW3</text>
<text x="173.9" y="151.8">SCREW4</text>
</g>
<g font-size="1.8" fill="#00f">
<text x="242.4" y="26.1">3V3</text>
<text x="161.2" y="35">5V</text>
<text x="172.6" y="32.4">100nFU1</text>
<text x="234.8" y="31.2">10k</text>
<text x="242.4" y="33.7">3V3</text>
<text x="281.8" y="32.4">470531000</text>
<text x="171.3" y="40.1">3V3</text>
<text x="203.1" y="38.8">S1</text>
<text x="234.8" y="38.8">10k</text>
<text x="242.4" y="41.3">3V3</text>
<text x="283.1" y="36.2">12VS</text>
<text x="234.8" y="46.4">10k</text>
<text x="255.1" y="43.9">62</text>
<text x="242.4" y="48.9">3V3</text>
<text x="281.8" y="50.2">470531000</text>
<text x="154.8" y="59.1">5V</text>
<text x="154.8" y="54">3V3</text>
<text x="234.8" y="54">10k</text>
<text x="283.1" y="54">12VS</text>
<text x="177.7" y="60.4">ESP32-S3-Zero</text>
<text x="236.1" y="65.4">1N5819W</text>
<text x="255.1" y="61.6">62</text>
<text x="154.8" y="71.8">3V3</text>
<text x="281.8" y="68">470531000</text>
<text x="283.1" y="71.8">12VS</text>
<text x="236.1" y="76.9">1N5819W</text>
<text x="201.8" y="78.2">5V</text>
<text x="236.1" y="83.2">1N5819W</text>
<text x="255.1" y="79.4">62</text>
<text x="281.8" y="85.8">470531000</text>
<text x="283.1" y="89.6">12VS</text>
<text x="255.1" y="95.9">62</text>
<text x="176.4" y="98.5">CD74HCT125M96</text>
<text x="128.1" y="104.8">330</text>
<text x="237.4" y="102.3">1N5819W</text>
<text x="79.9" y="113.7">S1</text>
<text x="129.4" y="113.7">3V3</text>
<text x="224.7" y="113.7">10uF</text>
<text x="246.5" y="111.9">5V</text>
<text x="289.4" y="113.7">DC005</text>
<text x="88.8" y="118.8">12VS</text>
<text x="93.9" y="117.5">4.7k</text>
<text x="129.4" y="118.8">12V</text>
<text x="135.8" y="115">1k</text>
<text x="237.4" y="117.5">10uF</text>
<text x="88.8" y="121.3">12VS</text>
<text x="88.8" y="123.9">12VS</text>
<text x="129.4" y="121.3">12V</text>
<text x="129.4" y="123.9">12V</text>
<text x="205.6" y="125.1">K7805-1000R3</text>
<text x="237.4" y="122.6">10uF</text>
<text x="104" y="131">TPS1H100BQPWPRQ1</text>
<text x="246.8" y="127.2">12V</text>
<text x="286.4" y="128.1" transform="rotate(-90 286.4 128.1)">12VU</text>
<text x="191.6" y="136.6">12V</text>
<text x="109" y="142.4">SS34</text>
<text x="121.7" y="138.6">12VS</text>
<text x="191.6" y="141.7">SMF15A</text>
<text x="205.6" y="141.7">BZT52C15</text>
<text x="239.9" y="142.9">1206L300SL16ARG</text>
<text x="250.1" y="139.1">12VU</text>
<text x="279.3" y="139.1">12VU 1</text>
<text x="275.5" y="146.7">B2P-VH-B(LF)(SN)</text>
<text x="209.4" y="150.5">10k</text>
<text x="223.4" y="151.8">AO4407A</text>
<text x="278" y="155.6">12VU</text>
<text x="279.3" y="160.7">KF350-3.5-2P</text>
</g>
<g font-size="1.8">
<text x="176.5" y="35.2">1</text>
<text x="193" y="35.2">18</text>
<text x="204.3" y="32.4">1</text>
<text x="204.3" y="34.9">2</text>
<text x="270.2" y="34" transform="rotate(-90 270.2 34)">1</text>
<text x="271.4" y="32" transform="rotate(-90 271.4 32)">1</text>
<text x="272.7" y="34" transform="rotate(-90 272.7 34)">2</text>
<text x="274" y="32" transform="rotate(-90 274 32)">2</text>
<text x="275.2" y="34" transform="rotate(-90 275.2 34)">3</text>
<text x="276.5" y="32" transform="rotate(-90 276.5 32)">3</text>
<text x="277.8" y="34" transform="rotate(-90 277.8 34)">4</text>
<text x="279" y="32" transform="rotate(-90 279 32)">4</text>
<text x="176.5" y="37.7">2</text>
<text x="176.5" y="40.3">3</text>
<text x="178.6" y="36.5">5V</text>
<text x="178.6" y="39">GND</text>
<text x="178.6" y="41.6">3V3</text>
<text x="188" y="41.6">IO13</text>
<text x="189.4" y="39">RX</text>
<text x="189.6" y="36.5">TX</text>
<text x="193" y="40.3">16</text>
<text x="193" y="37.7">17</text>
<text x="148.7" y="47.6">6</text>
<text x="176.5" y="42.8">4</text>
<text x="176.5" y="45.4">5</text>
<text x="176.5" y="47.9">6</text>
<text x="178.6" y="44.1">IO1</text>
<text x="178.6" y="46.6">IO2</text>
<text x="188" y="46.6">IO11</text>
<text x="188" y="44.1">IO12</text>
<text x="193" y="47.9">13</text>
<text x="193" y="45.4">14</text>
<text x="193" y="42.8">15</text>
<text x="148.7" y="52.7">4</text>
<text x="148.7" y="50.2">5</text>
<text x="176.5" y="50.4">7</text>
<text x="176.5" y="53">8</text>
<text x="178.6" y="49.2">IO3</text>
<text x="178.6" y="51.7">IO4</text>
<text x="188" y="49.2">IO10</text>
<text x="189" y="51.7">IO9</text>
<text x="193" y="53">11</text>
<text x="193" y="50.4">12</text>
<text x="270.2" y="51.8" transform="rotate(-90 270.2 51.8)">1</text>
<text x="271.4" y="49.7" transform="rotate(-90 271.4 49.7)">1</text>
<text x="272.7" y="51.8" transform="rotate(-90 272.7 51.8)">2</text>
<text x="274" y="49.7" transform="rotate(-90 274 49.7)">2</text>
<text x="275.2" y="51.8" transform="rotate(-90 275.2 51.8)">3</text>
<text x="276.5" y="49.7" transform="rotate(-90 276.5 49.7)">3</text>
<text x="277.8" y="51.8" transform="rotate(-90 277.8 51.8)">4</text>
<text x="279" y="49.7" transform="rotate(-90 279 49.7)">4</text>
<text x="148.7" y="57.8">2</text>
<text x="148.7" y="55.3">3</text>
<text x="176.5" y="55.5">9</text>
<text x="178.6" y="54.3">IO5</text>
<text x="178.6" y="56.8">IO6</text>
<text x="189" y="56.8">IO7</text>
<text x="189" y="54.3">IO8</text>
<text x="193" y="55.5">10</text>
<text x="148.7" y="60.3">1</text>
<text x="149" y="70.8">3</text>
<text x="149" y="68.2">4</text>
<text x="151.1" y="69.5">3</text>
<text x="151.1" y="67">4</text>
<text x="270.2" y="69.6" transform="rotate(-90 270.2 69.6)">1</text>
<text x="271.4" y="67.5" transform="rotate(-90 271.4 67.5)">1</text>
<text x="272.7" y="69.6" transform="rotate(-90 272.7 69.6)">2</text>
<text x="274" y="67.5" transform="rotate(-90 274 67.5)">2</text>
<text x="275.2" y="69.6" transform="rotate(-90 275.2 69.6)">3</text>
<text x="276.5" y="67.5" transform="rotate(-90 276.5 67.5)">3</text>
<text x="277.8" y="69.6" transform="rotate(-90 277.8 69.6)">4</text>
<text x="279" y="67.5" transform="rotate(-90 279 67.5)">4</text>
<text x="149" y="75.8">1</text>
<text x="149" y="73.3">2</text>
<text x="151.1" y="74.6">1</text>
<text x="151.1" y="72">2</text>
<text x="175.2" y="78.4">1</text>
<text x="175.2" y="80.9">2</text>
<text x="175.2" y="83.5">3</text>
<text x="177.3" y="79.7">1OE#</text>
<text x="177.3" y="82.2">1A</text>
<text x="191.1" y="82.2">4OE#</text>
<text x="191.9" y="79.7">VCC</text>
<text x="196.9" y="78.4">14</text>
<text x="196.9" y="80.9">13</text>
<text x="196.9" y="83.5">12</text>
<text x="175.2" y="86">4</text>
<text x="175.2" y="88.5">5</text>
<text x="177.3" y="84.7">1Y</text>
<text x="177.3" y="87.3">2OE#</text>
<text x="177.3" y="89.8">2A</text>
<text x="191.1" y="89.8">3OE#</text>
<text x="193.5" y="87.3">4Y</text>
<text x="193.5" y="84.7">4A</text>
<text x="196.9" y="88.5">10</text>
<text x="196.9" y="86">11</text>
<text x="270.2" y="87.4" transform="rotate(-90 270.2 87.4)">1</text>
<text x="271.4" y="85.3" transform="rotate(-90 271.4 85.3)">1</text>
<text x="272.7" y="87.4" transform="rotate(-90 272.7 87.4)">2</text>
<text x="274" y="85.3" transform="rotate(-90 274 85.3)">2</text>
<text x="275.2" y="87.4" transform="rotate(-90 275.2 87.4)">3</text>
<text x="276.5" y="85.3" transform="rotate(-90 276.5 85.3)">3</text>
<text x="277.8" y="87.4" transform="rotate(-90 277.8 87.4)">4</text>
<text x="279" y="85.3" transform="rotate(-90 279 85.3)">4</text>
<text x="175.2" y="91.1">6</text>
<text x="175.2" y="93.6">7</text>
<text x="177.3" y="92.4">2Y</text>
<text x="177.3" y="94.9">GND</text>
<text x="193.5" y="94.9">3Y</text>
<text x="193.5" y="92.4">3A</text>
<text x="196.9" y="93.6">8</text>
<text x="196.9" y="91.1">9</text>
<text x="113.5" y="106.9" transform="rotate(-90 113.5 106.9)">15</text>
<text x="102.9" y="108.9">1</text>
<text x="102.9" y="111.4">2</text>
<text x="102.9" y="113.9">3</text>
<text x="105" y="110.1">NC</text>
<text x="105" y="112.7">GND</text>
<text x="120.8" y="110.1">CS</text>
<text x="121" y="112.7">CL</text>
<text x="124.5" y="111.4">13</text>
<text x="124.5" y="113.9">12</text>
<text x="124.5" y="108.9">14</text>
<text x="102.9" y="116.5">4</text>
<text x="102.9" y="119">5</text>
<text x="105" y="115.2">IN</text>
<text x="105" y="117.8">NC</text>
<text x="115.3" y="115.2">DIAG_EN</text>
<text x="120.7" y="117.8">NC</text>
<text x="124.5" y="116.5">11</text>
<text x="124.5" y="119">10</text>
<text x="215.8" y="119">GND</text>
<text x="216.1" y="116.5">Vout</text>
<text x="221" y="117.8">2</text>
<text x="221" y="115.2">3</text>
<text x="281.6" y="119" transform="rotate(-90 281.6 119)">2</text>
<text x="284.1" y="119" transform="rotate(-90 284.1 119)">3</text>
<text x="286.7" y="119" transform="rotate(-90 286.7 119)">1</text>
<text x="102.9" y="121.6">6</text>
<text x="102.9" y="124.1">7</text>
<text x="105" y="120.3">OUT</text>
<text x="105" y="122.8">OUT</text>
<text x="105" y="125.4">OUT</text>
<text x="120.9" y="125.4">VS</text>
<text x="120.9" y="122.8">VS</text>
<text x="120.9" y="120.3">VS</text>
<text x="124.5" y="124.1">8</text>
<text x="124.5" y="121.6">9</text>
<text x="216.8" y="121.6">VIN</text>
<text x="221" y="120.3">1</text>
<text x="106.5" y="136.1">FreeWheel diode</text>
<text x="222.2" y="141.9">2</text>
<text x="222.2" y="139.3">1</text>
<text x="224.3" y="143.2">S</text>
<text x="224.3" y="140.6">S</text>
<text x="231.3" y="140.6">D</text>
<text x="231.3" y="143.2">D</text>
<text x="233.7" y="139.3">8</text>
<text x="233.7" y="141.9">7</text>
<text x="284.5" y="141.9">2</text>
<text x="286.6" y="140.6">1</text>
<text x="286.6" y="143.2">2</text>
<text x="222.2" y="147">4</text>
<text x="222.2" y="144.4">3</text>
<text x="224.3" y="148.2">G</text>
<text x="224.3" y="145.7">S</text>
<text x="231.3" y="145.7">D</text>
<text x="231.3" y="148.2">D</text>
<text x="233.7" y="144.4">6</text>
<text x="233.7" y="147">5</text>
<text x="284.5" y="153.3">1</text>
<text x="284.5" y="155.9">2</text>
<text x="286.6" y="154.6">1</text>
<text x="286.6" y="157.1">2</text>
</g>
<g font-size="1.6" fill="#000080">
<text x="203.1" y="28.6">H2</text>
<text x="132.9" y="99.4">J1</text>
<text x="128.1" y="102.3">R7</text>
<text x="285.6" y="150.5">CN3</text>
</g>
</svg>
